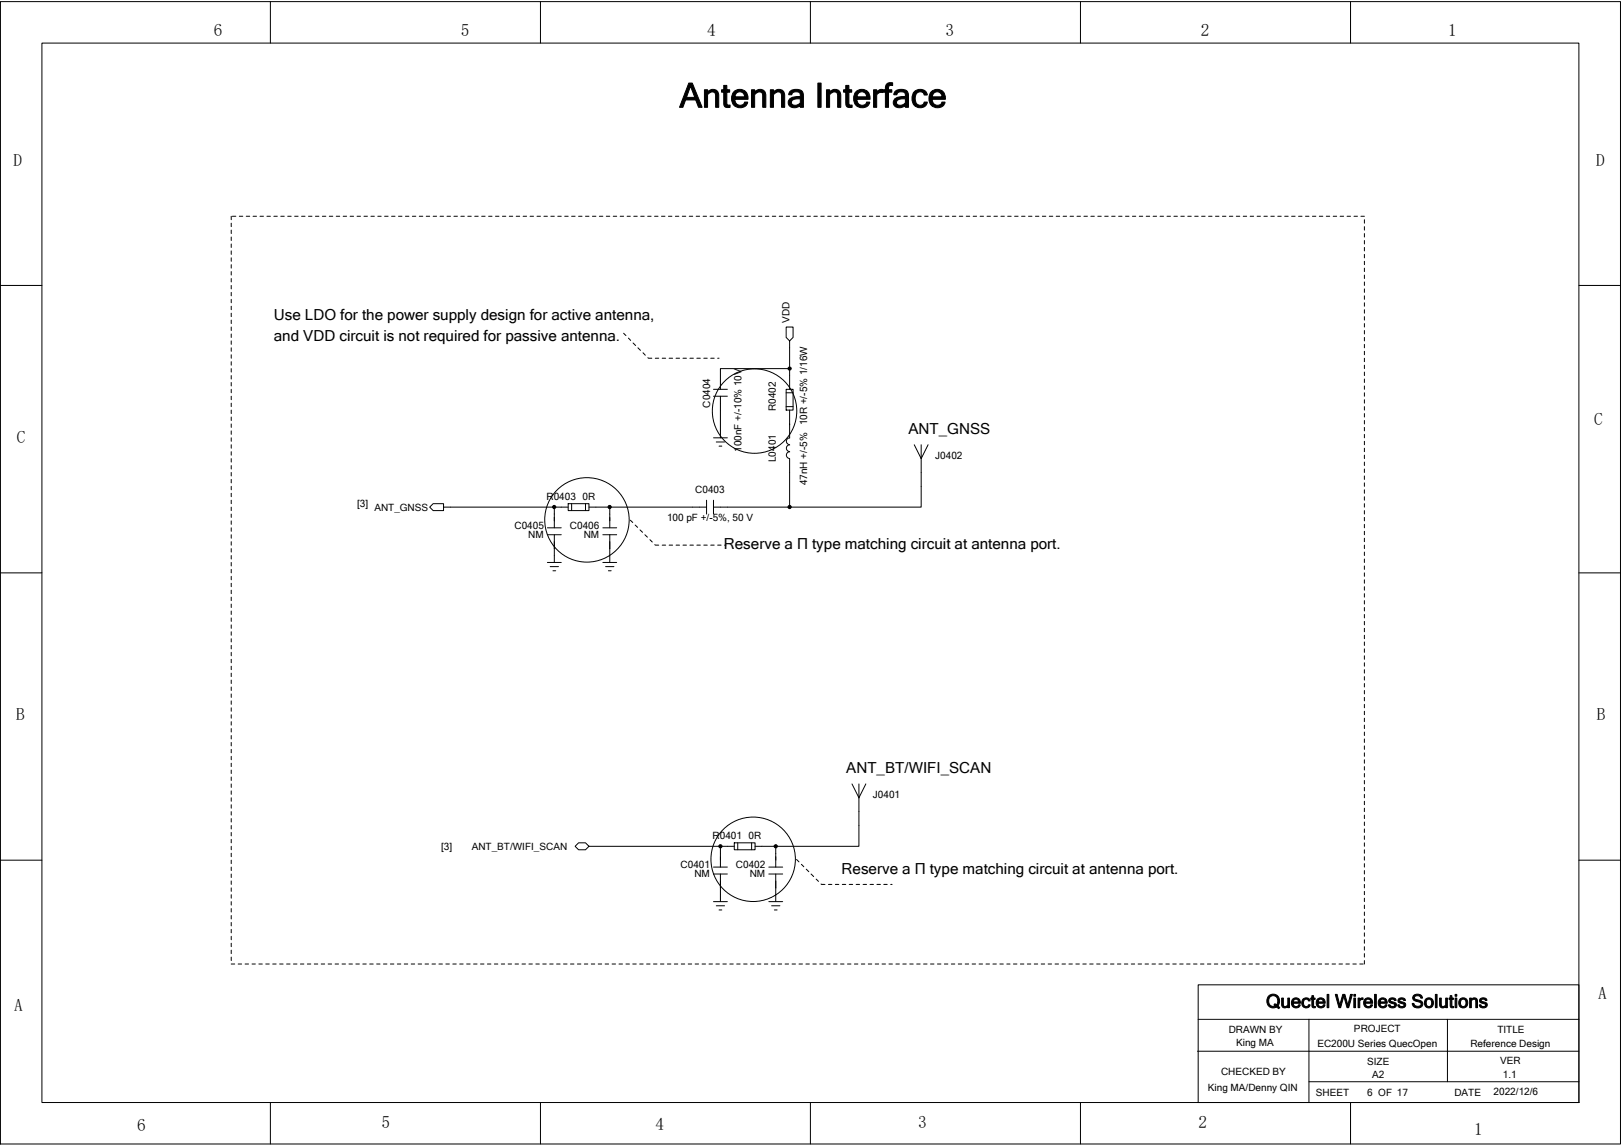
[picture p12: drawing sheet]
<svg xmlns="http://www.w3.org/2000/svg" width="297mm" height="210mm" viewBox="0 0 297 210" stroke-linecap="round" stroke-linejoin="round" font-family="sans-serif">
<g fill="none" stroke="#000" stroke-width=".18">
<path d="M.1 .3h296.8v209.3h-296.8zM7.7 7.9h281.6v194.1h-281.6zM49.5 .3v7.6M99 .3v7.6M148.5 .3v7.6M198 .3v7.6M247.5 .3v7.6M42.4 39.6v.7M42.6 39.6h.6M43.9 39.6h.6M45.1 39.6h.7M46.4 39.6h.6"/>
<path d="M47.6 39.6h.7M48.9 39.6h.6M50.2 39.6h.6M51.5 39.6h.6M52.7 39.6h.7M54 39.6h.6M55.3 39.6h.6M56.5 39.6h.7M57.8 39.6h.6M59.1 39.6h.6M60.3 39.6h.7M61.6 39.6h.6"/>
<path d="M62.9 39.6h.6M64.2 39.6h.6M65.4 39.6h.7M66.7 39.6h.6M68 39.6h.6M69.2 39.6h.6M70.5 39.6h.6M71.8 39.6h.6M73 39.6h.7M74.3 39.6h.6M75.6 39.6h.6M76.8 39.6h.7"/>
<path d="M78.1 39.6h.6M79.4 39.6h.6M80.6 39.6h.7M81.9 39.6h.6M83.2 39.6h.6M84.5 39.6h.6M85.7 39.6h.7M87 39.6h.6M88.3 39.6h.6M89.5 39.6h.7M90.8 39.6h.6M92.1 39.6h.6"/>
<path d="M93.3 39.6h.7M94.6 39.6h.6M95.9 39.6h.6M97.1 39.6h.7M98.4 39.6h.6M99.7 39.6h.6M100.9 39.6h.7M102.2 39.6h.6M103.5 39.6h.6M104.8 39.6h.6M106 39.6h.7M107.3 39.6h.6"/>
<path d="M108.6 39.6h.6M109.8 39.6h.7M111.1 39.6h.6M112.4 39.6h.6M113.6 39.6h.7M114.9 39.6h.6M116.1 39.6h.7M117.4 39.6h.6M118.7 39.6h.6M119.9 39.6h.7M121.2 39.6h.7M122.5 39.6h.6"/>
<path d="M123.8 39.6h.6M125 39.6h.7M126.3 39.6h.6M127.6 39.6h.6M128.8 39.6h.7M130.1 39.6h.6M131.4 39.6h.6M132.6 39.6h.7M133.9 39.6h.7M135.2 39.6h.6M136.5 39.6h.6M137.7 39.6h.7"/>
<path d="M139 39.6h.6M140.2 39.6h.7M141.5 39.6h.7M142.8 39.6h.6M144.1 39.6h.6M145.3 39.6h.7M146.6 39.6h.6M147.9 39.6h.6M149.1 39.6h.7M150.4 39.6h.6M151.7 39.6h.6M152.9 39.6h.7"/>
<path d="M154.2 39.6h.7M155.5 39.6h.6M156.8 39.6h.6M158 39.6h.7M159.3 39.6h.6M160.6 39.6h.6M161.8 39.6h.7M163.1 39.6h.6M164.4 39.6h.6M165.6 39.6h.7M166.9 39.6h.6M168.2 39.6h.6"/>
<path d="M169.4 39.6h.7M170.7 39.6h.6M172 39.6h.6M173.2 39.6h.7M174.5 39.6h.7M175.8 39.6h.6M177.1 39.6h.6M178.3 39.6h.7M179.6 39.6h.6M180.9 39.6h.6M182.1 39.6h.7M183.4 39.6h.6"/>
<path d="M184.7 39.6h.6M185.9 39.6h.7M187.2 39.6h.6M188.5 39.6h.6M189.7 39.6h.7M191 39.6h.6M192.3 39.6h.6M193.5 39.6h.7M194.8 39.6h.7M196.1 39.6h.6M197.4 39.6h.6M198.6 39.6h.7"/>
<path d="M199.9 39.6h.6M201.2 39.6h.6M202.4 39.6h.7M203.7 39.6h.6M205 39.6h.6M206.2 39.6h.7M207.5 39.6h.6M208.8 39.6h.6M210 39.6h.7M211.3 39.6h.6M212.6 39.6h.6M213.8 39.6h.7"/>
<path d="M215.1 39.6h.6M216.4 39.6h.6M217.7 39.6h.6M218.9 39.6h.7M220.2 39.6h.6M221.5 39.6h.6M222.7 39.6h.7M224 39.6h.6M225.3 39.6h.6M226.5 39.6h.7M227.8 39.6h.6M229.1 39.6h.6"/>
<path d="M230.4 39.6h.6M231.6 39.6h.6M232.9 39.6h.6M234.1 39.6h.7M235.4 39.6h.6M236.7 39.6h.6M238 39.6h.6M239.2 39.6h.7M240.5 39.6h.6M241.8 39.6h.6M243 39.6h.7M244.3 39.6h.6"/>
<path d="M245.6 39.6h.6M246.8 39.6h.7M248.1 39.6h.6M249.4 39.6h.6M.1 52.3h7.6M42.4 40.9v.6M42.4 42.2v.6M42.4 43.4v.7M42.4 44.7v.6M42.4 46v.6M42.4 47.2v.7M42.4 48.5v.6"/>
<path d="M42.4 49.8v.6M42.4 51v.7M42.4 52.3v.6M42.4 53.6v.6M42.4 54.8v.7M42.4 56.1v.6M42.4 57.4v.6M42.4 58.7v.6M42.4 59.9v.7M250 40.3v.6M250 41.5v.7M250 42.8v.6"/>
<path d="M250 44.1v.6M250 45.3v.7M250 46.6v.6M250 47.9v.6M250 49.1v.7M250 50.4v.6M250 51.7v.6M250 52.9v.7M250 54.2v.6M250 55.5v.6M250 56.7v.7M250 58v.7"/>
<path d="M250 59.3v.6M289.3 52.3h7.6M42.4 61.2v.6M42.4 62.5v.6M42.4 63.7v.7M42.4 65v.6M42.4 66.3v.6M42.4 67.5v.7M42.4 68.8v.6M42.4 70.1v.6M42.4 71.3v.7M42.4 72.6v.6"/>
<path d="M42.4 73.9v.6M42.4 75.1v.7M42.4 76.4v.6M42.4 77.7v.6M42.4 79v.6M114.3 61.1l.4 .4M115.2 62l.4 .4M116 62.8l.5 .5M116.9 63.7l.5 .5M117.8 64.6l.5 .5M118.7 65.5l.1 .1h.6M120.1 65.6h.6"/>
<path d="M121.3 65.6h.7M122.6 65.6h.7M123.9 65.6h.6M125.2 65.6h.6M126.4 65.6h.7M127.7 65.6h.6M129 65.6h.6M130.2 65.6h.7M130.7 72.6h2.6M130.7 71.3h2.6M131.5 65.6h.3M132 72.6v7.6"/>
<path d="M144.1 71.3h1.2v3.8h-1.2zM144.1 74.5h1.2M144.1 72h1.2M144.7 77.7h.1M144.7 67.5v3.8M144.7 62.5l.6-.7v-1.9h-1.2v1.9l.6 .7v5h-12.7v3.8M144.7 75.1v5.1M250 60.6v.6M250 61.8v.7M250 63.1v.6M250 64.4v.6M250 65.6v.7"/>
<path d="M250 66.9v.6M250 68.2v.6M250 69.4v.7M250 70.7v.6M250 72v.6M250 73.2v.7M250 74.5v.6M250 75.8v.6M250 77v.7M250 78.3v.7M250 79.6v.6M42.4 80.2v.7"/>
<path d="M42.4 81.5v.6M42.4 82.8v.6M42.4 84v.7M42.4 85.3v.6M42.4 86.6v.6M42.4 87.8v.7M42.4 89.1v.6M42.4 90.4v.6M42.4 91.7v.6M42.4 92.9v.7M42.4 94.2v.6M42.4 95.4v.7"/>
<path d="M42.4 96.7v.6M42.4 98v.6M42.4 99.3v.6M100.3 96.7h2.5M100.3 98h2.5M101.6 92.9v3.8M101.6 98v5.1M104.1 92.9h-22.8v-.6h-1.9l-.7 .6 .7 .7h1.9v-.7M104.1 92.3h3.8v1.3h-3.8zM104.8 92.3v1.3M107.3 92.3v1.3M107.9 92.9h21.6"/>
<path d="M110.5 96.7h2.5M110.5 98h2.5M111.7 92.9v3.8M111.7 98v5.1M115.5 95.3l.4 .4M116.4 96.2l.4 .4M117.3 97.1l.4 .4M118.2 98l.4 .4M119.1 98.9l.4 .4M120 99.8l.1 .1h.6M121.3 99.9h.7M122.6 99.9h.7"/>
<path d="M123.9 99.9h.6M125.2 99.9h.6M126.4 99.9h.7M127.7 99.9h.6M129 99.9h.6M129.5 91.7v2.5M130.2 99.9h.7M130.7 91.7v2.5M130.7 80.2h2.6M131.3 81h1.5M131.5 99.9h.6M131.8 81.7h.5"/>
<path d="M132.8 99.9h.2M144.7 92.9h-14M144.7 84h.1M144.7 82.8a.6 .6 0 0 0-.6 .6 .6 .6 0 0 0 .6 .6M144.7 81.5a.6 .6 0 0 0-.6 .6 .6 .6 0 0 0 .6 .6M144.7 80.3a.6 .6 0 0 0-.6 .5 .6 .6 0 0 0 .6 .7M167.5 81.5l1.3 2.5 1.3-2.5M168.8 81.5v11.4h-24.1v-8.9M250 83.4v.6M250 84.7v.6M250 85.9v.7M250 87.2v.6"/>
<path d="M250 88.5v.6M250 89.7v.7M250 91v.7M250 92.3v.6M250 93.6v.6M250 94.8v.6M250 96.1v.6M250 97.3v.7M250 98.6v.7M250 99.9v.6M250 80.9v.6M250 82.1v.7"/>
<path d="M.1 105h7.6M42.4 100.5v.7M42.4 101.8v.6M42.4 103.1v.6M42.4 104.3v.7M42.4 105.6v.6M42.4 106.9v.6M42.4 108.1v.7M42.4 109.4v.6M42.4 110.7v.6M42.4 112v.6M42.4 113.2v.7"/>
<path d="M42.4 114.5v.6M42.4 115.8v.6M42.4 117v.6M42.4 118.3v.6M42.4 119.5v.7M100.3 103.1h2.5M100.8 103.8h1.5M101.3 104.6h.5M110.5 103.1h2.5M111 103.8h1.5M111.5 104.6h.5M250 101.2v.6"/>
<path d="M250 102.4v.7M250 103.7v.6M250 105v.6M250 106.2v.7M250 107.5v.6M250 108.8v.6M250 110v.7M250 111.3v.7M250 112.6v.6M250 113.9v.6M250 115.1v.7M250 116.4v.6"/>
<path d="M250 117.6v.7M250 118.9v.6M289.3 105h7.6M42.4 120.8v.6M42.4 122.1v.6M42.4 123.3v.7M42.4 124.6v.6M42.4 125.9v.6M42.4 127.1v.7M42.4 128.4v.7M42.4 129.7v.6M42.4 131v.6"/>
<path d="M42.4 132.2v.7M42.4 133.5v.6M42.4 134.8v.6M42.4 136v.7M42.4 137.3v.6M42.4 138.6v.6M42.4 139.8v.7M250 120.2v.6M250 121.4v.7M250 122.7v.6M250 124v.6M250 125.2v.7"/>
<path d="M250 126.5v.6M250 127.8v.6M250 129.1v.6M250 130.3v.7M250 131.6v.6M250 132.9v.6M250 134.1v.7M250 135.4v.6M250 136.7v.6M250 137.9v.7M250 139.2v.6M.1 157.6h7.6"/>
<path d="M42.4 141.1v.6M42.4 142.4v.6M42.4 143.6v.7M42.4 144.9v.6M42.4 146.2v.6M42.4 147.4v.7M42.4 148.7v.7M42.4 150v.6M42.4 151.3v.6M42.4 152.5v.7M42.4 153.8v.6M42.4 155.1v.6"/>
<path d="M42.4 156.3v.7M42.4 157.6v.6M42.4 158.9v.6M106 154.4h1.3l.6 .7-.6 .6h-1.3l-.6-.6zM107.9 155.1h26.7M130.7 158.9h2.6M132 155.1v3.8M134.6 154.4h3.8v1.3h-3.8zM135.2 154.4v1.3M137.7 154.4v1.3M138.4 155.1h3.8M140.9 158.9h2.5"/>
<path d="M142.2 155.1v3.8M146 157.5l.4 .4M146.9 158.4l.4 .4M147.7 159.3l.5 .4M156.1 143.6l1.3 2.6 1.3-2.6M157.4 143.6v11.5h-15.2M250 140.5v.6M250 141.7v.7M250 143v.6M250 144.3v.6M250 145.5v.7M250 146.8v.6"/>
<path d="M250 148.1v.6M250 149.4v.6M250 150.6v.7M250 151.9v.6M250 153.2v.6M250 154.4v.7M250 155.7v.6M250 157v.6M250 158.2v.7M250 159.5v.6M289.3 157.6h7.6M42.4 160.1v.7"/>
<path d="M42.4 161.4v.7M42.4 162.7v.6M42.4 163.9v.7M42.4 165.2v.6M42.4 166.5v.6M42.4 167.7v.7M42.4 169v.7M42.4 170.3v.6M42.4 171.6v.6M42.4 172.8v.7M42.4 174.1v.6M42.4 175.4v.6"/>
<path d="M42.4 176.6h.6M43.6 176.6h.7M44.9 176.6h.6M46.2 176.6h.6M47.4 176.6h.7M48.7 176.6h.6M50 176.6h.6M51.2 176.6h.7M52.5 176.6h.6M53.8 176.6h.6M55.1 176.6h.6M56.3 176.6h.7"/>
<path d="M57.6 176.6h.6M58.9 176.6h.6M60.1 176.6h.7M61.4 176.6h.6M62.7 176.6h.6M63.9 176.6h.7M65.2 176.6h.6M66.5 176.6h.6M67.8 176.6h.6M69 176.6h.6M70.3 176.6h.6M71.5 176.6h.7"/>
<path d="M72.8 176.6h.6M74.1 176.6h.6M75.4 176.6h.6M76.6 176.6h.7M77.9 176.6h.6M79.2 176.6h.6M80.4 176.6h.7M81.7 176.6h.6M83 176.6h.6M84.2 176.6h.7M85.5 176.6h.6M86.8 176.6h.6"/>
<path d="M88.1 176.6h.6M89.3 176.6h.7M90.6 176.6h.6M91.9 176.6h.6M93.1 176.6h.6M94.4 176.6h.6M95.6 176.6h.7M96.9 176.6h.7M98.2 176.6h.6M99.5 176.6h.6M100.7 176.6h.7M102 176.6h.6"/>
<path d="M103.3 176.6h.6M104.5 176.6h.7M105.8 176.6h.6M107.1 176.6h.6M108.3 176.6h.7M109.6 176.6h.7M110.9 176.6h.6M112.2 176.6h.6M113.4 176.6h.7M114.7 176.6h.6M115.9 176.6h.7M117.2 176.6h.7"/>
<path d="M118.5 176.6h.6M119.8 176.6h.6M121 176.6h.7M122.3 176.6h.6M123.6 176.6h.6M124.8 176.6h.7M126.1 176.6h.6M127.4 176.6h.6M128.6 176.6h.7M129.9 176.6h.7M130.7 160.1h2.6M130.7 165.2h2.6"/>
<path d="M131.2 176.6h.6M131.3 166h1.5M131.8 166.7h.5M132 160.1v5.1M132.5 176.6h.6M133.7 176.6h.7M135 176.6h.6M136.3 176.6h.6M137.5 176.6h.7M138.8 176.6h.6M140.1 176.6h.6M140.9 160.1h2.5"/>
<path d="M140.9 165.2h2.5M141.3 176.6h.7M141.4 166h1.5M141.9 166.7h.5M142.2 160.1v5.1M142.6 176.6h.6M143.9 176.6h.6M145.1 176.6h.7M146.4 176.6h.6M147.7 176.6h.6M148.6 160.1l.5 .5M148.9 176.6h.7"/>
<path d="M149.6 161.1l.4 .4M150.2 176.6h.7M150.4 162l.8 .1M151.5 176.6h.6M151.8 162.1h.6M152.8 176.6h.6M153.1 162.1h.6M154 176.6h.7M154.3 162.1h.7M155.3 176.6h.6M155.6 162.1h.6M156.6 176.6h.6"/>
<path d="M156.9 162.1h.6M157.8 176.6h.7M158.2 162.1h.6M159.1 176.6h.6M159.4 162.1h.7M160.4 176.6h.6M160.7 162.1h.6M161.6 176.6h.7M161.9 162.1h.7M162.9 176.6h.6M163.2 162.1h.3M164.2 176.6h.6"/>
<path d="M165.4 176.6h.7M166.7 176.6h.6M168 176.6h.6M169.2 176.6h.7M170.5 176.6h.7M171.8 176.6h.6M173.1 176.6h.6M174.3 176.6h.7M175.6 176.6h.6M176.9 176.6h.6M178.1 176.6h.7M179.4 176.6h.6"/>
<path d="M180.7 176.6h.6M181.9 176.6h.7M183.2 176.6h.7M184.5 176.6h.6M185.7 176.6h.6M187 176.6h.6M188.3 176.6h.6M189.5 176.6h.7M190.8 176.6h.6M192.1 176.6h.6M193.3 176.6h.7M194.6 176.6h.6"/>
<path d="M195.9 176.6h.6M197.1 176.6h.7M198.4 176.6h.6M199.7 176.6h.6M201 176.6h.6M202.2 176.6h.7M203.5 176.6h.6M204.8 176.6h.6M206 176.6h.7M207.3 176.6h.6M208.6 176.6h.6M209.8 176.6h.7"/>
<path d="M211.1 176.6h.6M212.4 176.6h.6M213.6 176.6h.7M214.9 176.6h.6M216.2 176.6h.6M217.4 176.6h.7M218.7 176.6h.6M220 176.6h.6M221.3 176.6h.6M222.5 176.6h.7M223.8 176.6h.6M225.1 176.6h.6"/>
<path d="M226.3 176.6h.7M227.6 176.6h.6M228.9 176.6h.6M230.1 176.6h.7M231.4 176.6h.6M232.7 176.6h.6M233.9 176.6h.7M235.2 176.6h.6M236.5 176.6h.6M237.7 176.6h.7M239 176.6h.6M240.3 176.6h.6"/>
<path d="M241.6 176.6h.6M242.8 176.6h.7M244.1 176.6h.6M245.4 176.6h.6M246.6 176.6h.7M247.9 176.6h.6M249.2 176.6h.6M250 160.8v.6M250 162.1v.6M250 163.3v.6M250 164.6v.6M250 165.8v.7"/>
<path d="M250 167.1v.6M250 168.4v.6M250 169.7v.6M250 170.9v.7M250 172.2v.6M250 173.5v.6M250 174.7v.7M250 176v.6M219.4 192.6h69.9M219.6 180.4h69.7v21.6h-69.7zM219.6 186.8h69.7M239.9 198.2h49.4"/>
<path d="M239.9 186.8v15.2M265.2 186.8v11.4M49.5 202v7.6M99 202v7.6M148.5 202v7.6M198 202v7.6M247.5 202v7.6"/>
<circle cx="138.3" cy="75.3" r="7.7"/>
<circle cx="107.6" cy="95.3" r="7.7"/>
<circle cx="138" cy="157.4" r="7.7"/>
</g>
<g fill="#000" stroke="#000" stroke-width=".18">
<circle cx="144.7" cy="67.5" r=".29"/>
<circle cx="101.6" cy="92.9" r=".3"/>
<circle cx="111.7" cy="92.9" r=".3"/>
<circle cx="144.7" cy="92.9" r=".3"/>
<circle cx="132" cy="155.1" r=".3"/>
<circle cx="142.2" cy="155.1" r=".3"/>
</g>
<text font-size="6.2" x="124.5" y="19.7">Antenna Interface</text>
<text font-size="3.4" x="232" y="184.6">Quectel Wireless Solutions</text>
<g font-size="3.2">
<text x="39.2" y="6.6">6</text>
<text x="84.5" y="6.6">5</text>
<text x="129.6" y="6.6">4</text>
<text x="173.2" y="6.6">3</text>
<text x="220.1" y="6.6">2</text>
<text x="265.4" y="6.6">1</text>
<text x="2.5" y="30.5">D</text>
<text x="292.5" y="30.4">D</text>
<text x="292.1" y="77.8">C</text>
<text x="3.1" y="81.1">C</text>
<text x="3" y="131.8">B</text>
<text x="292.6" y="131.8">B</text>
<text x="2.6" y="185.3">A</text>
<text x="292.9" y="183.1">A</text>
<text x="25.1" y="207.3">6</text>
<text x="69.9" y="206.8">5</text>
<text x="120.1" y="207">4</text>
<text x="168.2" y="206.8">3</text>
<text x="219.6" y="206.8">2</text>
<text x="270.1" y="208">1</text>
</g>
<g font-size="2.8">
<text x="50.2" y="58.7">Use LDO for the power supply design for active antenna,</text>
<text x="50.2" y="62.5">and VDD circuit is not required for passive antenna.</text>
<text x="166.5" y="79.5">ANT_GNSS</text>
<text x="132.6" y="100.5">Reserve a Π type matching circuit at antenna port.</text>
<text x="155.1" y="141.6">ANT_BT/WIFI_SCAN</text>
<text x="154.2" y="160.1">Reserve a Π type matching circuit at antenna port.</text>
</g>
<g font-size="1.8">
<text x="144.7" y="59.2" transform="rotate(-90 144.7 59.2)">VDD</text>
<text x="130.1" y="74.7" transform="rotate(-90 130.1 74.7)">C0404</text>
<text x="142.2" y="75.3" transform="rotate(-90 142.2 75.3)">R0402</text>
<text x="135.9" y="82.8" transform="rotate(-90 135.9 82.8)">100nF +/-10% 10V</text>
<text x="142.2" y="84.7" transform="rotate(-90 142.2 84.7)">L0401</text>
<text x="147.9" y="88.9" transform="rotate(-90 147.9 88.9)">47nH +/-5% 10R +/-5% 1/16W</text>
<text x="171.4" y="84">J0402</text>
<text x="65.4" y="93">[3]</text>
<text x="68.6" y="93.6">ANT_GNSS</text>
<text x="100.1" y="91.7">R0403</text>
<text x="106.7" y="91.7">0R</text>
<text x="122.2" y="95.5">100 pF +/-5%, 50 V</text>
<text x="127.4" y="90.4">C0403</text>
<text x="94.3" y="96.8">C0405</text>
<text x="96.8" y="98.6">NM</text>
<text x="104.4" y="96.8">C0406</text>
<text x="107" y="98.6">NM</text>
<text x="160" y="146.2">J0401</text>
<text x="80.8" y="155.8">[3]</text>
<text x="86.4" y="155.7">ANT_BT/WIFI_SCAN</text>
<text x="130.6" y="153.8">R0401</text>
<text x="137.2" y="153.8">0R</text>
<text x="124.7" y="159">C0401</text>
<text x="127.3" y="160.7">NM</text>
<text x="134.8" y="159">C0402</text>
<text x="137.4" y="160.7">NM</text>
<text x="225.1" y="189.3">DRAWN BY</text>
<text x="226.5" y="191.6">King MA</text>
<text x="241.4" y="191.9">EC200U Series QuecOpen</text>
<text x="248.1" y="189.1">PROJECT</text>
<text x="269.4" y="191.9">Reference Design</text>
<text x="274.4" y="189.2">TITLE</text>
<text x="223.7" y="197.1">CHECKED BY</text>
<text x="250.5" y="195.2">SIZE</text>
<text x="251.4" y="197.6">A2</text>
<text x="274.9" y="194.9">VER</text>
<text x="275.4" y="197.6">1.1</text>
<text x="221.3" y="199.9">King MA/Denny QIN</text>
<text x="241.1" y="200.7">SHEET</text>
<text x="250.5" y="200.7">6 OF 17</text>
<text x="266.5" y="200.7">DATE</text>
<text x="273.7" y="200.6">2022/12/6</text>
</g>
</svg>
